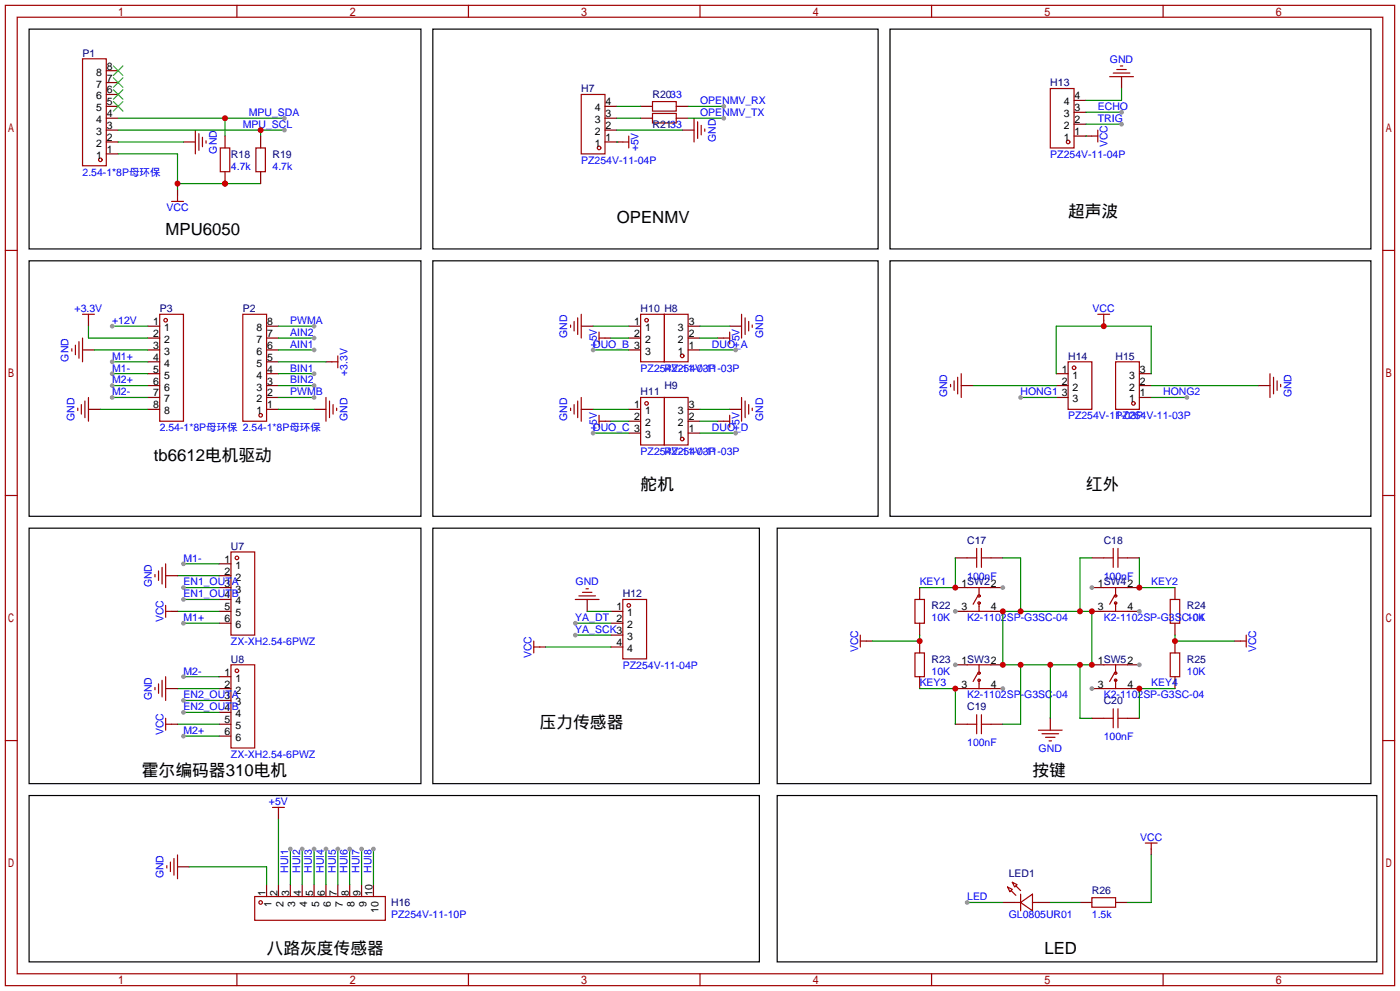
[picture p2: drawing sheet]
<svg xmlns="http://www.w3.org/2000/svg" width="299mm" height="212mm" viewBox="0 0 299 212" stroke-linecap="round" stroke-linejoin="round" font-family="sans-serif">
<g fill="none" stroke="#a10000" stroke-width=".25">
<path d="M1.1 1.1h297.2v209.6h-297.2zM3.7 3.7h292.1v204.5h-292.1zM17.7 12.6h5v22.8h-5zM50.7 1.1v2.6M100.2 1.1v2.6M149.7 1.1v2.6M199.3 1.1v2.6M248.8 1.1v2.6M41.8 27.8v5.1M42.5 28.6v3.5M43.3 29.3v2.1M44.1 30.1v.5"/>
<path d="M1.1 53.5h2.6M36.7 43.1h2.5M38 41.8v1.3M295.8 53.5h2.5M1.1 105.9h2.6M295.8 105.9h2.5M1.1 158.3h2.6M295.8 158.3h2.5M50.7 208.2v2.5M100.2 208.2v2.5M149.7 208.2v2.5M199.3 208.2v2.5"/>
<path d="M248.8 208.2v2.5"/>
<circle cx="21.5" cy="34.2" r=".38"/>
</g>
<path d="M22.7 17.7h2.6M22.7 15.1h2.6M22.7 32.9h2.6M22.7 30.4h2.6M22.7 27.8h2.6M22.7 25.3h2.6M22.7 22.7h2.6M22.7 20.2h2.6M39.2 30.4h2.6M38 40.5v1.3" fill="none" stroke="#870000" stroke-width=".25"/>
<path d="M24.3 19.2l2 2M24.3 16.6l2 2.1M24.3 14.1l2 2M26.3 19.2l-2 2M26.3 16.6l-2 2.1M26.3 14.1l-2 2M24.3 21.7l2 2M26.3 21.7l-2 2" fill="none" stroke="#3c3" stroke-width=".25"/>
<path d="M25.3 32.9h12.7v7.6M38 39.2h17.8" fill="none" stroke="#008700" stroke-width=".25"/>
<g fill="#c00">
<circle cx="38" cy="39.2" r=".63"/>
<circle cx="48.1" cy="39.2" r=".63"/>
</g>
<path d="M25.3 30.4h13.9M25.3 27.8h35.5M55.8 27.8v1.3" fill="none" stroke="#008700" stroke-width=".25"/>
<circle cx="55.8" cy="27.8" r=".63" fill="#c00"/>
<circle cx="60.8" cy="27.8" r=".51" fill="#999"/>
<path d="M25.3 25.3h35.5M48.1 25.3v3.8" fill="none" stroke="#008700" stroke-width=".25"/>
<circle cx="48.1" cy="25.3" r=".63" fill="#c00"/>
<circle cx="60.8" cy="25.3" r=".51" fill="#999"/>
<g fill="none" stroke="#a10000" stroke-width=".25">
<path d="M139.6 24.3h5.1v2h-5.1zM139.6 21.7h5.1v2h-5.1zM206.9 119.3h2M208.9 117.2v4.1M209.9 117.2v4.1M209.9 119.3h2.1M236.1 119.3h2M238.1 117.2v4.1M239.1 119.3h2.1M239.1 117.2v4.1M206.9 154.8h2M208.9 152.8v4"/>
<path d="M209.9 154.8h2.1M209.9 152.8v4M236.1 153.5h2M238.1 151.5v4.1M239.1 153.5h2.1M239.1 151.5v4.1"/>
</g>
<g fill="none" stroke="#870000" stroke-width=".25">
<path d="M48.1 36.7v2.5M137 25.3h2.6M137 22.7h2.6M144.7 25.3h2.5M144.7 22.7h2.5M204.3 119.3h2.6M212 119.3h2.5M233.6 119.3h2.5M241.2 119.3h2.5M204.3 154.8h2.6M212 154.8h2.5M233.6 153.5h2.5"/>
<path d="M241.2 153.5h2.5"/>
</g>
<circle cx="48.1" cy="39.2" r=".63" fill="#c00"/>
<g fill="none" stroke="#870000" stroke-width=".25">
<path d="M48.1 29.1v2.5M55.8 29.1v2.5M55.8 36.7v2.5M18.9 68.5v1.2M69.7 77.3h1.3M46.9 120.5h2.5M46.9 123.1h2.5M46.9 125.6h2.5M46.9 128.1h2.5M46.9 130.7h2.5M46.9 133.2h2.5M196.7 125.6v2.5"/>
<path d="M196.7 133.2v2.6M196.7 137v2.6M251.3 125.6v2.5M251.3 133.2v2.6M251.3 137v2.6M46.9 144.7h2.5M46.9 147.2h2.5M46.9 149.7h2.5M46.9 152.3h2.5M46.9 154.8h2.5M46.9 157.4h2.5M196.7 144.7v2.5"/>
<path d="M251.3 144.7v2.5"/>
</g>
<g fill="none" stroke="#a10000" stroke-width=".25">
<path d="M47.1 31.6h2v5.1h-2zM54.7 31.6h2.1v5.1h-2.1zM17.7 67.2h2.5M18.9 67.2v1.3M71 77.3h1.3M72.3 76.1v2.5M49.4 118h5.1v17.8h-5.1zM195.7 128.1h2v5.1h-2zM195.7 139.6h2v5.1h-2zM250.3 128.1h2v5.1h-2zM250.3 139.6h2v5.1h-2zM49.4 142.1h5.1v17.8h-5.1z"/>
<circle cx="50.7" cy="119.3" r=".38"/>
<circle cx="50.7" cy="143.4" r=".38"/>
</g>
<path d="M6.2 6.2h83.8v47h-83.8z" fill="none" stroke="#000" stroke-width=".25"/>
<path d="M38 123.1h8.9M38 130.7h8.9M39.2 125.6h7.7M38 147.2h8.9M38 154.8h8.9" fill="none" stroke="#008700" stroke-width=".25"/>
<circle cx="39.2" cy="125.6" r=".51" fill="#999"/>
<path d="M39.2 128.1h7.7" fill="none" stroke="#008700" stroke-width=".25"/>
<circle cx="39.2" cy="128.1" r=".51" fill="#999"/>
<path d="M39.2 149.7h7.7" fill="none" stroke="#008700" stroke-width=".25"/>
<circle cx="39.2" cy="149.7" r=".51" fill="#999"/>
<path d="M39.2 152.3h7.7" fill="none" stroke="#008700" stroke-width=".25"/>
<circle cx="39.2" cy="152.3" r=".51" fill="#999"/>
<path d="M39.2 120.5h7.7" fill="none" stroke="#008700" stroke-width=".25"/>
<circle cx="39.2" cy="120.5" r=".51" fill="#999"/>
<path d="M39.2 144.7h7.7" fill="none" stroke="#008700" stroke-width=".25"/>
<circle cx="39.2" cy="144.7" r=".51" fill="#999"/>
<path d="M39.2 157.4h7.7" fill="none" stroke="#008700" stroke-width=".25"/>
<circle cx="39.2" cy="157.4" r=".51" fill="#999"/>
<path d="M39.2 133.2h7.7" fill="none" stroke="#008700" stroke-width=".25"/>
<circle cx="39.2" cy="133.2" r=".51" fill="#999"/>
<g fill="none" stroke="#a10000" stroke-width=".25">
<path d="M34.2 67.2h5v22.8h-5zM51.9 67.2h5.1v22.8h-5.1z"/>
<circle cx="35.4" cy="68.5" r=".38"/>
<circle cx="55.8" cy="88.8" r=".38"/>
</g>
<g fill="none" stroke="#870000" stroke-width=".25">
<path d="M31.6 69.7h2.6M31.6 72.3h2.6M31.6 74.8h2.6M31.6 77.3h2.6M31.6 79.9h2.6M57 69.7h2.6M57 72.3h2.6M57 74.8h2.6M57 77.3h2.6M57 79.9h2.6M31.6 82.4h2.6M31.6 85h2.6"/>
<path d="M31.6 87.5h2.6M57 82.4h2.6M57 85h2.6M57 87.5h2.6"/>
</g>
<path d="M24 69.7h7.6" fill="none" stroke="#008700" stroke-width=".25"/>
<circle cx="24" cy="69.7" r=".51" fill="#999"/>
<path d="M18.9 69.7v2.6h12.7M20.2 74.8h11.4M24 77.3h7.6M59.6 77.3h10.1M21.5 87.5h10.1M59.6 87.5h7.6" fill="none" stroke="#008700" stroke-width=".25"/>
<path d="M17.7 74.8h2.5M18.9 87.5h2.6M67.2 87.5h2.5" fill="none" stroke="#870000" stroke-width=".25"/>
<path d="M15.4 74.5v.6M16.1 73.8v2M16.9 73v3.6M17.7 72.3v5M16.6 87.2v.6M17.4 86.5v2M18.2 85.7v3.6M18.9 85v5M69.7 85v5M70.5 85.7v3.6M71.2 86.5v2M72 87.2v.6" fill="none" stroke="#a10000" stroke-width=".25"/>
<circle cx="24" cy="77.3" r=".51" fill="#999"/>
<path d="M24 79.9h7.6" fill="none" stroke="#008700" stroke-width=".25"/>
<circle cx="24" cy="79.9" r=".51" fill="#999"/>
<path d="M24 82.4h7.6" fill="none" stroke="#008700" stroke-width=".25"/>
<circle cx="24" cy="82.4" r=".51" fill="#999"/>
<path d="M24 85h7.6" fill="none" stroke="#008700" stroke-width=".25"/>
<circle cx="24" cy="85" r=".51" fill="#999"/>
<path d="M59.6 69.7h7.6" fill="none" stroke="#008700" stroke-width=".25"/>
<circle cx="67.2" cy="69.7" r=".51" fill="#999"/>
<path d="M59.6 72.3h7.6" fill="none" stroke="#008700" stroke-width=".25"/>
<circle cx="67.2" cy="72.3" r=".51" fill="#999"/>
<path d="M59.6 74.8h7.6" fill="none" stroke="#008700" stroke-width=".25"/>
<circle cx="67.2" cy="74.8" r=".51" fill="#999"/>
<path d="M59.6 79.9h7.6" fill="none" stroke="#008700" stroke-width=".25"/>
<circle cx="67.2" cy="79.9" r=".51" fill="#999"/>
<path d="M59.6 82.4h7.6" fill="none" stroke="#008700" stroke-width=".25"/>
<circle cx="67.2" cy="82.4" r=".51" fill="#999"/>
<path d="M59.6 85h7.6" fill="none" stroke="#008700" stroke-width=".25"/>
<circle cx="67.2" cy="85" r=".51" fill="#999"/>
<path d="M6.2 55.8h83.8v54.6h-83.8zM6.2 112.9h83.8v54.6h-83.8z" fill="none" stroke="#000" stroke-width=".25"/>
<g fill="none" stroke="#870000" stroke-width=".25">
<path d="M129.4 30.4h3.8M129.4 27.8h2.6M129.4 25.3h2.6M129.4 22.7h2.6M145.9 27.8h2.6M229.7 29.1h2.6M229.7 26.5h2.6M229.7 24h2.6M229.7 21.5h2.6M35.4 123.1h2.6M36.7 130.7h1.3M130.7 130.7h2.5"/>
<path d="M130.7 133.2h2.5M130.7 135.8h2.5M130.7 138.3h2.5M35.4 147.2h2.6M36.7 154.8h1.3"/>
</g>
<g fill="none" stroke="#a10000" stroke-width=".25">
<path d="M224.7 18.9h5v12.7h-5zM124.3 20.2h5.1v12.7h-5.1zM133.2 30.4h1.3M134.5 29.1v2.5M148.5 25.3v5.1M149.2 26v3.6M150 26.8v2M150.7 27.6v.5M33.1 122.8v.5M33.9 122v2.1M34.7 121.3v3.5M35.4 120.5v5.1"/>
<path d="M35.4 129.4v2.6M35.4 130.7h1.3M133.2 128.1h5.1v12.7h-5.1zM33.1 146.9v.5M33.9 146.2v2M34.7 145.4v3.6M35.4 144.7v5M35.4 153.5v2.6M35.4 154.8h1.3"/>
<circle cx="128.1" cy="31.6" r=".38"/>
<circle cx="228.5" cy="30.4" r=".38"/>
<circle cx="134.5" cy="129.4" r=".38"/>
</g>
<path d="M132 30.4h.1M132 27.8h13.9M147.2 22.7h7.6" fill="none" stroke="#008700" stroke-width=".25"/>
<circle cx="154.8" cy="22.7" r=".51" fill="#999"/>
<path d="M132 22.7h5M132 25.3h5M147.2 25.3h7.6" fill="none" stroke="#008700" stroke-width=".25"/>
<circle cx="154.8" cy="25.3" r=".51" fill="#999"/>
<path d="M92.6 6.2h95.2v47h-95.2z" fill="none" stroke="#000" stroke-width=".25"/>
<g fill="none" stroke="#a10000" stroke-width=".25">
<path d="M122 69.5v.5M122.8 68.7v2M123.6 67.9v3.6M124.3 67.2v5.1M128.1 72.3h1.3M128.1 71v2.5M137 67.2h5.1v10.1h-5.1zM142.1 67.2h5.1v10.1h-5.1zM154.8 72.3h1.3M156.1 71v2.5M158.6 67.2v5.1M159.4 67.9v3.6"/>
<path d="M160.1 68.7v2M160.9 69.5v.5M122 87.2v.6M122.8 86.5v2M123.6 85.7v3.6M124.3 85v5M128.1 90h1.3M128.1 88.8v2.5M137 85h5.1v10.1h-5.1zM142.1 85h5.1v10.1h-5.1zM154.8 90h1.3M156.1 88.8v2.5"/>
<path d="M158.6 85v5M159.4 85.7v3.6M160.1 86.5v2M160.9 87.2v.6"/>
<circle cx="138.3" cy="68.5" r=".38"/>
<circle cx="145.9" cy="76.1" r=".38"/>
<circle cx="138.3" cy="86.2" r=".38"/>
<circle cx="145.9" cy="93.9" r=".38"/>
</g>
<g fill="none" stroke="#870000" stroke-width=".25">
<path d="M124.3 69.7h2.6M129.4 72.3h1.3M134.5 74.8h2.5M134.5 72.3h2.5M134.5 69.7h2.5M147.2 74.8h2.5M147.2 72.3h2.5M147.2 69.7h2.5M153.5 72.3h1.3M156.1 69.7h2.5M124.3 87.5h2.6M129.4 90h1.3"/>
<path d="M134.5 92.6h2.5M134.5 90h2.5M134.5 87.5h2.5M147.2 92.6h2.5M147.2 90h2.5M147.2 87.5h2.5M153.5 90h1.3M156.1 87.5h2.5"/>
</g>
<path d="M126.9 69.7h7.6M130.7 72.3h3.8M149.7 69.7h6.4M149.7 72.3h3.8M149.7 74.8h7.7M126.9 87.5h7.6M130.7 90h3.8M149.7 87.5h6.4M149.7 90h3.8" fill="none" stroke="#008700" stroke-width=".25"/>
<circle cx="157.4" cy="74.8" r=".51" fill="#999"/>
<path d="M126.9 74.8h7.6" fill="none" stroke="#008700" stroke-width=".25"/>
<circle cx="126.9" cy="74.8" r=".51" fill="#999"/>
<path d="M126.9 92.6h7.6" fill="none" stroke="#008700" stroke-width=".25"/>
<circle cx="126.9" cy="92.6" r=".51" fill="#999"/>
<path d="M149.7 92.6h7.7" fill="none" stroke="#008700" stroke-width=".25"/>
<circle cx="157.4" cy="92.6" r=".51" fill="#999"/>
<path d="M92.6 55.8h95.2v54.6h-95.2z" fill="none" stroke="#000" stroke-width=".25"/>
<path d="M115.4 138.3h1.3M125.6 128.1v2.6" fill="none" stroke="#870000" stroke-width=".25"/>
<path d="M114.2 137v2.6M114.2 138.3h1.2M123.1 128.1h5M123.8 127.4h3.6M124.6 126.6h2M125.3 125.9h.6" fill="none" stroke="#a10000" stroke-width=".25"/>
<path d="M123.1 133.2h7.6" fill="none" stroke="#008700" stroke-width=".25"/>
<circle cx="123.1" cy="133.2" r=".51" fill="#999"/>
<path d="M123.1 135.8h7.6" fill="none" stroke="#008700" stroke-width=".25"/>
<circle cx="123.1" cy="135.8" r=".51" fill="#999"/>
<path d="M232.3 29.1h.1M232.3 26.5h7.6M116.7 138.3h14M125.6 130.7h5.1" fill="none" stroke="#008700" stroke-width=".25"/>
<path d="M92.6 112.9h69.8v54.6h-69.8z" fill="none" stroke="#000" stroke-width=".25"/>
<path d="M232.3 29.1h1.3" fill="none" stroke="#870000" stroke-width=".25"/>
<path d="M233.6 29.1h1.2M234.8 27.8v2.6" fill="none" stroke="#a10000" stroke-width=".25"/>
<circle cx="239.9" cy="26.5" r=".51" fill="#999"/>
<path d="M232.3 24h7.6" fill="none" stroke="#008700" stroke-width=".25"/>
<circle cx="239.9" cy="24" r=".51" fill="#999"/>
<path d="M239.9 16.4v2.5M225.9 79.9h2.6M236.1 68.5v1.2M243.7 79.9h2.6M205.6 82.4h2.6M225.9 82.4h2.6M225.9 85h2.6M243.7 82.4h2.6M243.7 85h2.6M269.1 82.4h2.6" fill="none" stroke="#870000" stroke-width=".25"/>
<g fill="none" stroke="#a10000" stroke-width=".25">
<path d="M237.4 16.4h5M238.1 15.6h3.6M238.9 14.9h2M239.6 14.1h.6M205.6 79.9v5.1M228.5 77.3h5.1v10.2h-5.1zM234.8 67.2h2.6M236.1 67.2v1.3M238.6 77.3h5.1v10.2h-5.1zM271.7 79.9v5.1M203.3 82.2v.5M204.1 81.4v2"/>
<path d="M204.9 80.6v3.6M272.4 80.6v3.6M273.2 81.4v2M273.9 82.2v.5"/>
<circle cx="229.7" cy="78.6" r=".38"/>
<circle cx="242.4" cy="86.2" r=".38"/>
</g>
<path d="M239.9 18.9v2.6h-7.6M225.9 79.9v-10.2h20.4v10.2M208.2 82.4h17.7M246.3 82.4h22.8" fill="none" stroke="#008700" stroke-width=".25"/>
<path d="M190.4 6.2h102.8v47h-102.8z" fill="none" stroke="#000" stroke-width=".25"/>
<circle cx="236.1" cy="69.7" r=".63" fill="#c00"/>
<path d="M218.3 85h7.6" fill="none" stroke="#008700" stroke-width=".25"/>
<circle cx="218.3" cy="85" r=".51" fill="#999"/>
<path d="M246.3 85h7.6" fill="none" stroke="#008700" stroke-width=".25"/>
<circle cx="253.9" cy="85" r=".51" fill="#999"/>
<g fill="none" stroke="#a10000" stroke-width=".25">
<path d="M58.3 172.6h2.5M59.6 172.6v1.3M35.7 185v.5M36.4 184.3v2M37.2 183.5v3.6M38 182.8v5M54.5 191.6h27.9v5.1h-27.9z"/>
<circle cx="55.8" cy="192.9" r=".38"/>
</g>
<path d="M59.6 173.9v1.2M38 185.3h2.5M57 189.1v2.5M59.6 189.1v2.5M62.1 189.1v2.5M64.6 189.1v2.5M67.2 189.1v2.5M69.7 189.1v2.5M72.3 189.1v2.5M74.8 189.1v2.5M77.3 189.1v2.5M79.9 189.1v2.5" fill="none" stroke="#870000" stroke-width=".25"/>
<path d="M59.6 175.1v14M40.5 185.3h16.5v3.8M62.1 181.5v7.6" fill="none" stroke="#008700" stroke-width=".25"/>
<circle cx="62.1" cy="181.5" r=".51" fill="#999"/>
<path d="M64.6 181.5v7.6" fill="none" stroke="#008700" stroke-width=".25"/>
<circle cx="64.6" cy="181.5" r=".51" fill="#999"/>
<path d="M67.2 181.5v7.6" fill="none" stroke="#008700" stroke-width=".25"/>
<circle cx="67.2" cy="181.5" r=".51" fill="#999"/>
<path d="M69.7 181.5v7.6" fill="none" stroke="#008700" stroke-width=".25"/>
<circle cx="69.7" cy="181.5" r=".51" fill="#999"/>
<path d="M72.3 181.5v7.6" fill="none" stroke="#008700" stroke-width=".25"/>
<circle cx="72.3" cy="181.5" r=".51" fill="#999"/>
<path d="M74.8 181.5v7.6" fill="none" stroke="#008700" stroke-width=".25"/>
<circle cx="74.8" cy="181.5" r=".51" fill="#999"/>
<path d="M77.3 181.5v7.6" fill="none" stroke="#008700" stroke-width=".25"/>
<circle cx="77.3" cy="181.5" r=".51" fill="#999"/>
<path d="M79.9 181.5v7.6" fill="none" stroke="#008700" stroke-width=".25"/>
<circle cx="79.9" cy="181.5" r=".51" fill="#999"/>
<path d="M190.4 55.8h102.8v54.6h-102.8zM6.2 170.1h156.2v35.5h-156.2z" fill="none" stroke="#000" stroke-width=".25"/>
<g fill="none" stroke="#a10000" stroke-width=".25">
<circle cx="209.4" cy="128.9" r=".25"/>
<circle cx="209.4" cy="127.4" r=".25"/>
</g>
<path d="M204.3 130.7h2.6" fill="none" stroke="#870000" stroke-width=".25"/>
<circle cx="204.3" cy="130.7" r=".51" fill="#999"/>
<path d="M212 130.7h2.5M212 125.6h2.5" fill="none" stroke="#870000" stroke-width=".25"/>
<circle cx="214.5" cy="125.6" r=".51" fill="#999"/>
<path d="M204.3 125.6h2.6M204.3 147.2h2.6M212 147.2h2.5" fill="none" stroke="#870000" stroke-width=".25"/>
<g fill="none" stroke="#a10000" stroke-width=".25">
<path d="M206.9 125.6h5.1M206.9 130.7h5.1M209.2 127.4l-1 1.8M209.4 125.6v1.8M209.4 128.9v1.8"/>
<circle cx="209.4" cy="143.9" r=".25"/>
<circle cx="209.4" cy="145.4" r=".25"/>
</g>
<circle cx="214.5" cy="147.2" r=".51" fill="#999"/>
<path d="M204.3 142.1h2.6M212 142.1h2.5" fill="none" stroke="#870000" stroke-width=".25"/>
<circle cx="204.3" cy="142.1" r=".51" fill="#999"/>
<g fill="none" stroke="#a10000" stroke-width=".25">
<path d="M206.9 142.1h5.1M206.9 147.2h5.1M209.2 143.9l-1 1.8M209.4 142.1v1.8M209.4 145.4v1.8"/>
<circle cx="238.6" cy="128.9" r=".25"/>
<circle cx="238.6" cy="127.4" r=".25"/>
</g>
<path d="M233.6 130.7h2.5M241.2 130.7h2.5" fill="none" stroke="#870000" stroke-width=".25"/>
<circle cx="243.7" cy="130.7" r=".51" fill="#999"/>
<path d="M233.6 125.6h2.5M241.2 125.6h2.5" fill="none" stroke="#870000" stroke-width=".25"/>
<circle cx="233.6" cy="125.6" r=".51" fill="#999"/>
<g fill="none" stroke="#a10000" stroke-width=".25">
<path d="M236.1 125.6h5.1M236.1 130.7h5.1M238.4 127.4l-1 1.8M238.6 125.6v1.8M238.6 128.9v1.8"/>
<circle cx="238.6" cy="143.9" r=".25"/>
<circle cx="238.6" cy="145.4" r=".25"/>
</g>
<path d="M233.6 147.2h2.5" fill="none" stroke="#870000" stroke-width=".25"/>
<circle cx="233.6" cy="147.2" r=".51" fill="#999"/>
<path d="M241.2 147.2h2.5M241.2 142.1h2.5" fill="none" stroke="#870000" stroke-width=".25"/>
<circle cx="243.7" cy="142.1" r=".51" fill="#999"/>
<path d="M233.6 142.1h2.5" fill="none" stroke="#870000" stroke-width=".25"/>
<path d="M236.1 142.1h5.1M236.1 147.2h5.1M238.4 143.9l-1 1.8M238.6 142.1v1.8M238.6 145.4v1.8" fill="none" stroke="#a10000" stroke-width=".25"/>
<path d="M204.3 119.3v6.3h-7.6" fill="none" stroke="#008700" stroke-width=".25"/>
<circle cx="204.3" cy="125.6" r=".63" fill="#c00"/>
<path d="M243.7 119.3v6.3h7.6" fill="none" stroke="#008700" stroke-width=".25"/>
<circle cx="243.7" cy="125.6" r=".63" fill="#c00"/>
<path d="M196.7 147.2h7.6v7.6" fill="none" stroke="#008700" stroke-width=".25"/>
<circle cx="204.3" cy="147.2" r=".63" fill="#c00"/>
<path d="M251.3 147.2h-7.6v6.3" fill="none" stroke="#008700" stroke-width=".25"/>
<circle cx="243.7" cy="147.2" r=".63" fill="#c00"/>
<path d="M185.3 137h1.3M264 137h1.3" fill="none" stroke="#870000" stroke-width=".25"/>
<path d="M184 135.8v2.5M184 137h1.3M265.3 137h1.3M266.6 135.8v2.5" fill="none" stroke="#a10000" stroke-width=".25"/>
<path d="M196.7 135.8v1.2h-10.1" fill="none" stroke="#008700" stroke-width=".25"/>
<circle cx="196.7" cy="137" r=".63" fill="#c00"/>
<path d="M251.3 135.8v1.2h12.7" fill="none" stroke="#008700" stroke-width=".25"/>
<circle cx="251.3" cy="137" r=".63" fill="#c00"/>
<path d="M224.7 153.5v2.6" fill="none" stroke="#870000" stroke-width=".25"/>
<path d="M222.1 156.1h5.1M222.9 156.8h3.5M223.6 157.6h2.1M224.4 158.4h.5" fill="none" stroke="#a10000" stroke-width=".25"/>
<path d="M214.5 119.3h3.8v11.4M233.6 119.3h-2.6v11.4M214.5 130.7h19.1v11.4h-19.1zM218.3 142.1v12.7h-3.8M224.7 142.1v11.4M231 142.1v11.4h2.6" fill="none" stroke="#008700" stroke-width=".25"/>
<g fill="#c00">
<circle cx="214.5" cy="142.1" r=".63"/>
<circle cx="214.5" cy="130.7" r=".63"/>
<circle cx="218.3" cy="142.1" r=".63"/>
<circle cx="224.7" cy="142.1" r=".63"/>
<circle cx="231" cy="142.1" r=".63"/>
<circle cx="233.6" cy="142.1" r=".63"/>
<circle cx="233.6" cy="130.7" r=".63"/>
<circle cx="231" cy="130.7" r=".63"/>
<circle cx="218.3" cy="130.7" r=".63"/>
</g>
<path d="M166.2 112.9h127v54.6h-127z" fill="none" stroke="#000" stroke-width=".25"/>
<path d="M215.5 189.6l1 .5-.5 .5zM216.3 190.4l1 1M216.5 188.6l1.1 .5-.6 .5zM217 192.9h1.3M217.3 189.4l1 1M218.3 192.9l2.6-1.8v3.6zM218.3 191.1v3.6M220.9 192.9h1.2M233.6 191.9h5v2h-5zM245 180.2h2.5M246.3 180.2v1.3" fill="none" stroke="#a10000" stroke-width=".25"/>
<path d="M214.5 192.9h2.5M222.1 192.9h2.6M231 192.9h2.6M238.6 192.9h2.6M246.3 181.5v1.3" fill="none" stroke="#870000" stroke-width=".25"/>
<path d="M206.9 192.9h7.6M224.7 192.9h6.3M246.3 182.8v10.1h-5.1" fill="none" stroke="#008700" stroke-width=".25"/>
<circle cx="206.9" cy="192.9" r=".51" fill="#999"/>
<path d="M166.2 170.1h128.3v35.5h-128.3z" fill="none" stroke="#000" stroke-width=".25"/>
<g font-size="3.6">
<text x="132" y="47.7">OPENMV</text>
<text x="228.5" y="46.4">超声波</text>
<text x="35.4" y="50.2">MPU6050</text>
<text x="32.9" y="98.5">tb6612电机驱动</text>
<text x="137" y="104.8">舵机</text>
<text x="232.3" y="104.8">红外</text>
<text x="115.4" y="155.6">压力传感器</text>
<text x="30.4" y="165.8">霍尔编码器310电机</text>
<text x="220.9" y="165.8">按键</text>
<text x="57" y="203.9">八路灰度传感器</text>
<text x="223.4" y="203.9">LED</text>
</g>
<g font-size="2.2" fill="#000080">
<text x="17.7" y="12.1">P1</text>
<text x="124.3" y="19.7">H7</text>
<text x="139.6" y="21">R2033</text>
<text x="224.7" y="18.5">H13</text>
<text x="139.6" y="27.4">R2133</text>
<text x="49.4" y="33.7">R18</text>
<text x="58.3" y="33.7">R19</text>
<text x="34.2" y="66.7">P3</text>
<text x="51.9" y="66.7">P2</text>
<text x="137" y="66.7">H10 H8</text>
<text x="228.5" y="76.9">H14</text>
<text x="238.6" y="76.9">H15</text>
<text x="142.1" y="83.2">H9</text>
<text x="137" y="84.5">H11</text>
<text x="49.4" y="117.5">U7</text>
<text x="206.9" y="116.3">C17</text>
<text x="236.1" y="116.3">C18</text>
<text x="133.2" y="127.7">H12</text>
<text x="199.3" y="130.2">R22</text>
<text x="253.9" y="130.2">R24</text>
<text x="49.4" y="141.7">U8</text>
<text x="199.3" y="141.7">R23</text>
<text x="253.9" y="141.7">R25</text>
<text x="206.9" y="151.8">C19</text>
<text x="236.1" y="150.6">C20</text>
<text x="215.8" y="187.4">LED1</text>
<text x="233.6" y="191.2">R26</text>
<text x="83.7" y="193.7">H16</text>
</g>
<g font-size="2.2">
<text x="20.5" y="16.2">8</text>
<text x="22.9" y="17.4">7</text>
<text x="22.9" y="14.9">8</text>
<text x="20.5" y="23.8">5</text>
<text x="20.5" y="21.2">6</text>
<text x="20.5" y="18.7">7</text>
<text x="22.9" y="22.5">5</text>
<text x="22.9" y="20">6</text>
<text x="127.2" y="23.8">4</text>
<text x="129.5" y="22.5">4</text>
<text x="227.6" y="22.5">4</text>
<text x="229.9" y="23.8">3</text>
<text x="229.9" y="21.2">4</text>
<text x="20.5" y="28.9">3</text>
<text x="20.5" y="26.3">4</text>
<text x="22.9" y="27.6">3</text>
<text x="22.9" y="25.1">4</text>
<text x="127.2" y="28.9">2</text>
<text x="127.2" y="26.3">3</text>
<text x="129.5" y="27.6">2</text>
<text x="129.5" y="25.1">3</text>
<text x="227.6" y="27.6">2</text>
<text x="227.6" y="25.1">3</text>
<text x="229.9" y="28.9">1</text>
<text x="229.9" y="26.3">2</text>
<text x="20.5" y="33.9">1</text>
<text x="20.5" y="31.4">2</text>
<text x="22.9" y="32.7">1</text>
<text x="22.9" y="30.1">2</text>
<text x="127.2" y="31.4">1</text>
<text x="129.5" y="30.1">1</text>
<text x="227.6" y="30.1">1</text>
<text x="32.8" y="69.5">1</text>
<text x="35.1" y="70.8">1</text>
<text x="54.8" y="70.8">8</text>
<text x="57.1" y="69.5">8</text>
<text x="135.7" y="69.5">1</text>
<text x="138" y="70.8">1</text>
<text x="145" y="70.8">3</text>
<text x="147.3" y="69.5">3</text>
<text x="32.8" y="72">2</text>
<text x="32.8" y="74.6">3</text>
<text x="32.8" y="77.1">4</text>
<text x="35.1" y="73.3">2</text>
<text x="35.1" y="75.9">3</text>
<text x="54.8" y="75.9">6</text>
<text x="54.8" y="73.3">7</text>
<text x="57.1" y="77.1">5</text>
<text x="57.1" y="74.6">6</text>
<text x="57.1" y="72">7</text>
<text x="135.7" y="72">2</text>
<text x="138" y="73.3">2</text>
<text x="138" y="75.9">3</text>
<text x="145" y="75.9">1</text>
<text x="145" y="73.3">2</text>
<text x="147.3" y="74.6">1</text>
<text x="147.3" y="72">2</text>
<text x="32.8" y="79.7">5</text>
<text x="32.8" y="82.2">6</text>
<text x="35.1" y="78.4">4</text>
<text x="35.1" y="80.9">5</text>
<text x="35.1" y="83.5">6</text>
<text x="54.8" y="83.5">3</text>
<text x="54.8" y="80.9">4</text>
<text x="54.8" y="78.4">5</text>
<text x="57.1" y="82.2">3</text>
<text x="57.1" y="79.7">4</text>
<text x="227.1" y="79.7">1</text>
<text x="227.1" y="82.2">2</text>
<text x="229.4" y="80.9">1</text>
<text x="229.4" y="83.5">2</text>
<text x="241.5" y="83.5">2</text>
<text x="241.5" y="80.9">3</text>
<text x="243.8" y="82.2">2</text>
<text x="243.8" y="79.7">3</text>
<text x="32.8" y="84.7">7</text>
<text x="32.8" y="87.3">8</text>
<text x="35.1" y="86">7</text>
<text x="35.1" y="88.6">8</text>
<text x="54.8" y="88.6">1</text>
<text x="54.8" y="86">2</text>
<text x="57.1" y="87.3">1</text>
<text x="57.1" y="84.7">2</text>
<text x="135.7" y="87.3">1</text>
<text x="135.7" y="89.8">2</text>
<text x="138" y="88.6">1</text>
<text x="145" y="88.6">3</text>
<text x="147.3" y="89.8">2</text>
<text x="147.3" y="87.3">3</text>
<text x="227.1" y="84.7">3</text>
<text x="229.4" y="86">3</text>
<text x="241.5" y="86">1</text>
<text x="243.8" y="84.7">1</text>
<text x="138" y="91.1">2</text>
<text x="138" y="93.6">3</text>
<text x="145" y="93.6">1</text>
<text x="145" y="91.1">2</text>
<text x="147.3" y="92.4">1</text>
<text x="48" y="120.3">1</text>
<text x="48" y="122.8">2</text>
<text x="48" y="125.4">3</text>
<text x="50.3" y="121.6">1</text>
<text x="50.3" y="124.1">2</text>
<text x="205.6" y="125.4">1SW22</text>
<text x="234.8" y="125.4">1SW42</text>
<text x="48" y="127.9">4</text>
<text x="48" y="130.5">5</text>
<text x="50.3" y="126.7">3</text>
<text x="50.3" y="129.2">4</text>
<text x="50.3" y="131.7">5</text>
<text x="131.9" y="130.5">1</text>
<text x="134.2" y="131.7">1</text>
<text x="205.6" y="130.5">3</text>
<text x="212" y="130.5">4</text>
<text x="234.8" y="130.5">3</text>
<text x="241.2" y="130.5">4</text>
<text x="48" y="133">6</text>
<text x="50.3" y="134.3">6</text>
<text x="134.2" y="134.3">2</text>
<text x="134.2" y="136.8">3</text>
<text x="131.9" y="138.1">4</text>
<text x="134.2" y="139.4">4</text>
<text x="205.6" y="141.9">1SW32</text>
<text x="234.8" y="141.9">1SW52</text>
<text x="48" y="144.4">1</text>
<text x="48" y="147">2</text>
<text x="48" y="149.5">3</text>
<text x="50.3" y="145.7">1</text>
<text x="50.3" y="148.2">2</text>
<text x="205.6" y="147">3</text>
<text x="212" y="147">4</text>
<text x="234.8" y="147">3</text>
<text x="241.2" y="147">4</text>
<text x="48" y="152.1">4</text>
<text x="48" y="154.6">5</text>
<text x="50.3" y="150.8">3</text>
<text x="50.3" y="153.3">4</text>
<text x="50.3" y="155.9">5</text>
<text x="48" y="157.1">6</text>
<text x="50.3" y="158.4">6</text>
<text x="56.8" y="191.5" transform="rotate(-90 56.8 191.5)">1</text>
<text x="59.3" y="191.5" transform="rotate(-90 59.3 191.5)">2</text>
<text x="61.9" y="191.5" transform="rotate(-90 61.9 191.5)">3</text>
<text x="64.4" y="191.5" transform="rotate(-90 64.4 191.5)">4</text>
<text x="67" y="191.5" transform="rotate(-90 67 191.5)">5</text>
<text x="69.5" y="191.5" transform="rotate(-90 69.5 191.5)">6</text>
<text x="72" y="191.5" transform="rotate(-90 72 191.5)">7</text>
<text x="74.6" y="191.5" transform="rotate(-90 74.6 191.5)">8</text>
<text x="77.1" y="191.5" transform="rotate(-90 77.1 191.5)">9</text>
<text x="79.7" y="191.5" transform="rotate(-90 79.7 191.5)">10</text>
<text x="58.1" y="193.8" transform="rotate(-90 58.1 193.8)">1</text>
<text x="60.6" y="193.8" transform="rotate(-90 60.6 193.8)">2</text>
<text x="63.2" y="193.8" transform="rotate(-90 63.2 193.8)">3</text>
<text x="65.7" y="193.8" transform="rotate(-90 65.7 193.8)">4</text>
<text x="68.2" y="193.8" transform="rotate(-90 68.2 193.8)">5</text>
<text x="70.8" y="193.8" transform="rotate(-90 70.8 193.8)">6</text>
<text x="73.3" y="193.8" transform="rotate(-90 73.3 193.8)">7</text>
<text x="75.9" y="193.8" transform="rotate(-90 75.9 193.8)">8</text>
<text x="78.4" y="193.8" transform="rotate(-90 78.4 193.8)">9</text>
<text x="80.9" y="195.1" transform="rotate(-90 80.9 195.1)">10</text>
</g>
<g font-size="2.2" fill="#00f">
<text x="237.4" y="13.4">GND</text>
<text x="149.7" y="22.3">OPENMV_RX</text>
<text x="234.8" y="23.6">ECHO</text>
<text x="51.9" y="27.4">MPU_SCL</text>
<text x="53.2" y="24.8">MPU_SDA</text>
<text x="149.7" y="24.8">OPENMV_TX</text>
<text x="234.8" y="26.1">TRIG</text>
<text x="46.4" y="32.8" transform="rotate(-90 46.4 32.8)">GND</text>
<text x="124.3" y="35">PZ254V-11-04P</text>
<text x="136.6" y="32.4" transform="rotate(-90 136.6 32.4)">+5V</text>
<text x="153.1" y="30.3" transform="rotate(-90 153.1 30.3)">GND</text>
<text x="224.7" y="33.7">PZ254V-11-04P</text>
<text x="236.9" y="31.5" transform="rotate(-90 236.9 31.5)">VCC</text>
<text x="17.7" y="37.5">2.54-1*8P母环保</text>
<text x="49.4" y="36.3">4.7k</text>
<text x="58.3" y="36.3">4.7k</text>
<text x="35.6" y="45.1">VCC</text>
<text x="16" y="66.7">+3.3V</text>
<text x="24" y="69.3">+12V</text>
<text x="62.1" y="69.3">PWMA</text>
<text x="62.1" y="71.8">AIN2</text>
<text x="233.7" y="66.7">VCC</text>
<text x="14.7" y="77.3" transform="rotate(-90 14.7 77.3)">GND</text>
<text x="24" y="76.9">M1+</text>
<text x="62.1" y="74.4">AIN1</text>
<text x="121.3" y="72.2" transform="rotate(-90 121.3 72.2)">GND</text>
<text x="126.9" y="74.4">DUO_B 3</text>
<text x="127.7" y="74.3" transform="rotate(-90 127.7 74.3)">+5V</text>
<text x="152.3" y="74.4">DUO_A</text>
<text x="158.2" y="74.3" transform="rotate(-90 158.2 74.3)">+5V</text>
<text x="163.3" y="72.2" transform="rotate(-90 163.3 72.2)">GND</text>
<text x="24" y="79.4">M1-</text>
<text x="24" y="82">M2+</text>
<text x="62.1" y="79.4">BIN1</text>
<text x="62.1" y="82">BIN2</text>
<text x="74.4" y="80.3" transform="rotate(-90 74.4 80.3)">+3.3V</text>
<text x="137" y="79.4">PZ254V-11-03P</text>
<text x="142.1" y="79.4">PZ254V-11-03P</text>
<text x="15.9" y="90" transform="rotate(-90 15.9 90)">GND</text>
<text x="24" y="84.5">M2-</text>
<text x="62.1" y="84.5">PWMB</text>
<text x="74.4" y="90" transform="rotate(-90 74.4 90)">GND</text>
<text x="121.3" y="90" transform="rotate(-90 121.3 90)">GND</text>
<text x="163.3" y="90" transform="rotate(-90 163.3 90)">GND</text>
<text x="202.6" y="84.9" transform="rotate(-90 202.6 84.9)">GND</text>
<text x="218.3" y="84.5">HONG1</text>
<text x="228.5" y="89.6">PZ254V-11-03P</text>
<text x="238.6" y="89.6">PZ254V-11-03P</text>
<text x="248.8" y="84.5">HONG2</text>
<text x="276.3" y="84.9" transform="rotate(-90 276.3 84.9)">GND</text>
<text x="34.2" y="92.1">2.54-1*8P母环保 2.54-1*8P母环保</text>
<text x="126.9" y="92.1">DUO_C 3</text>
<text x="127.7" y="92.1" transform="rotate(-90 127.7 92.1)">+5V</text>
<text x="152.3" y="92.1">DUO_D</text>
<text x="158.2" y="92.1" transform="rotate(-90 158.2 92.1)">+5V</text>
<text x="137" y="97.2">PZ254V-11-03P</text>
<text x="142.1" y="97.2">PZ254V-11-03P</text>
<text x="32.4" y="125.6" transform="rotate(-90 32.4 125.6)">GND</text>
<text x="39.2" y="125.2">EN1_OUTA</text>
<text x="39.2" y="120.1">M1-</text>
<text x="123.1" y="125.2">GND</text>
<text x="196.7" y="125.2">KEY1</text>
<text x="206.9" y="123.9">100nF</text>
<text x="236.1" y="123.9">100nF</text>
<text x="246.3" y="125.2">KEY2</text>
<text x="39.2" y="127.7">EN1_OUTB</text>
<text x="35" y="133.1" transform="rotate(-90 35 133.1)">VCC</text>
<text x="39.2" y="132.8">M1+</text>
<text x="49.4" y="137.9">ZX-XH2.54-6PWZ</text>
<text x="123.1" y="132.8">YA_DT 2</text>
<text x="123.1" y="135.3">YA_SCK3</text>
<text x="199.3" y="132.8">10K</text>
<text x="206.9" y="132.8">K2-1102SP-G3SC-04</text>
<text x="236.1" y="132.8">K2-1102SP-G3SC-04</text>
<text x="253.9" y="132.8">10K</text>
<text x="113.7" y="140.7" transform="rotate(-90 113.7 140.7)">VCC</text>
<text x="133.2" y="142.9">PZ254V-11-04P</text>
<text x="183.6" y="139.4" transform="rotate(-90 183.6 139.4)">VCC</text>
<text x="268.7" y="139.4" transform="rotate(-90 268.7 139.4)">VCC</text>
<text x="32.4" y="149.7" transform="rotate(-90 32.4 149.7)">GND</text>
<text x="39.2" y="149.3">EN2_OUTA</text>
<text x="39.2" y="144.2">M2-</text>
<text x="196.7" y="146.7">KEY3</text>
<text x="199.3" y="144.2">10K</text>
<text x="206.9" y="149.3">K2-1102SP-G3SC-04</text>
<text x="236.1" y="149.3">K2-1102SP-G3SC-04</text>
<text x="246.3" y="146.7">KEY4</text>
<text x="253.9" y="144.2">10K</text>
<text x="39.2" y="151.8">EN2_OUTB</text>
<text x="35" y="157.2" transform="rotate(-90 35 157.2)">VCC</text>
<text x="39.2" y="156.9">M2+</text>
<text x="49.4" y="162">ZX-XH2.54-6PWZ</text>
<text x="206.9" y="159.4">100nF</text>
<text x="222.2" y="160.7">GND</text>
<text x="236.1" y="158.2">100nF</text>
<text x="57.5" y="172.1">+5V</text>
<text x="243.9" y="179.8">VCC</text>
<text x="35" y="187.8" transform="rotate(-90 35 187.8)">GND</text>
<text x="61.7" y="186.6" transform="rotate(-90 61.7 186.6)">HUI1</text>
<text x="64.2" y="186.6" transform="rotate(-90 64.2 186.6)">HUI2</text>
<text x="66.7" y="186.6" transform="rotate(-90 66.7 186.6)">HUI3</text>
<text x="69.3" y="186.6" transform="rotate(-90 69.3 186.6)">HUI4</text>
<text x="71.8" y="186.6" transform="rotate(-90 71.8 186.6)">HUI5</text>
<text x="74.4" y="186.6" transform="rotate(-90 74.4 186.6)">HUI6</text>
<text x="76.9" y="186.6" transform="rotate(-90 76.9 186.6)">HUI7</text>
<text x="79.4" y="186.6" transform="rotate(-90 79.4 186.6)">HUI8</text>
<text x="83.7" y="196.3">PZ254V-11-10P</text>
<text x="206.9" y="192.5">LED</text>
<text x="215.8" y="196.3">GL0805UR01</text>
<text x="233.6" y="196.3">1.5k</text>
</g>
</svg>
